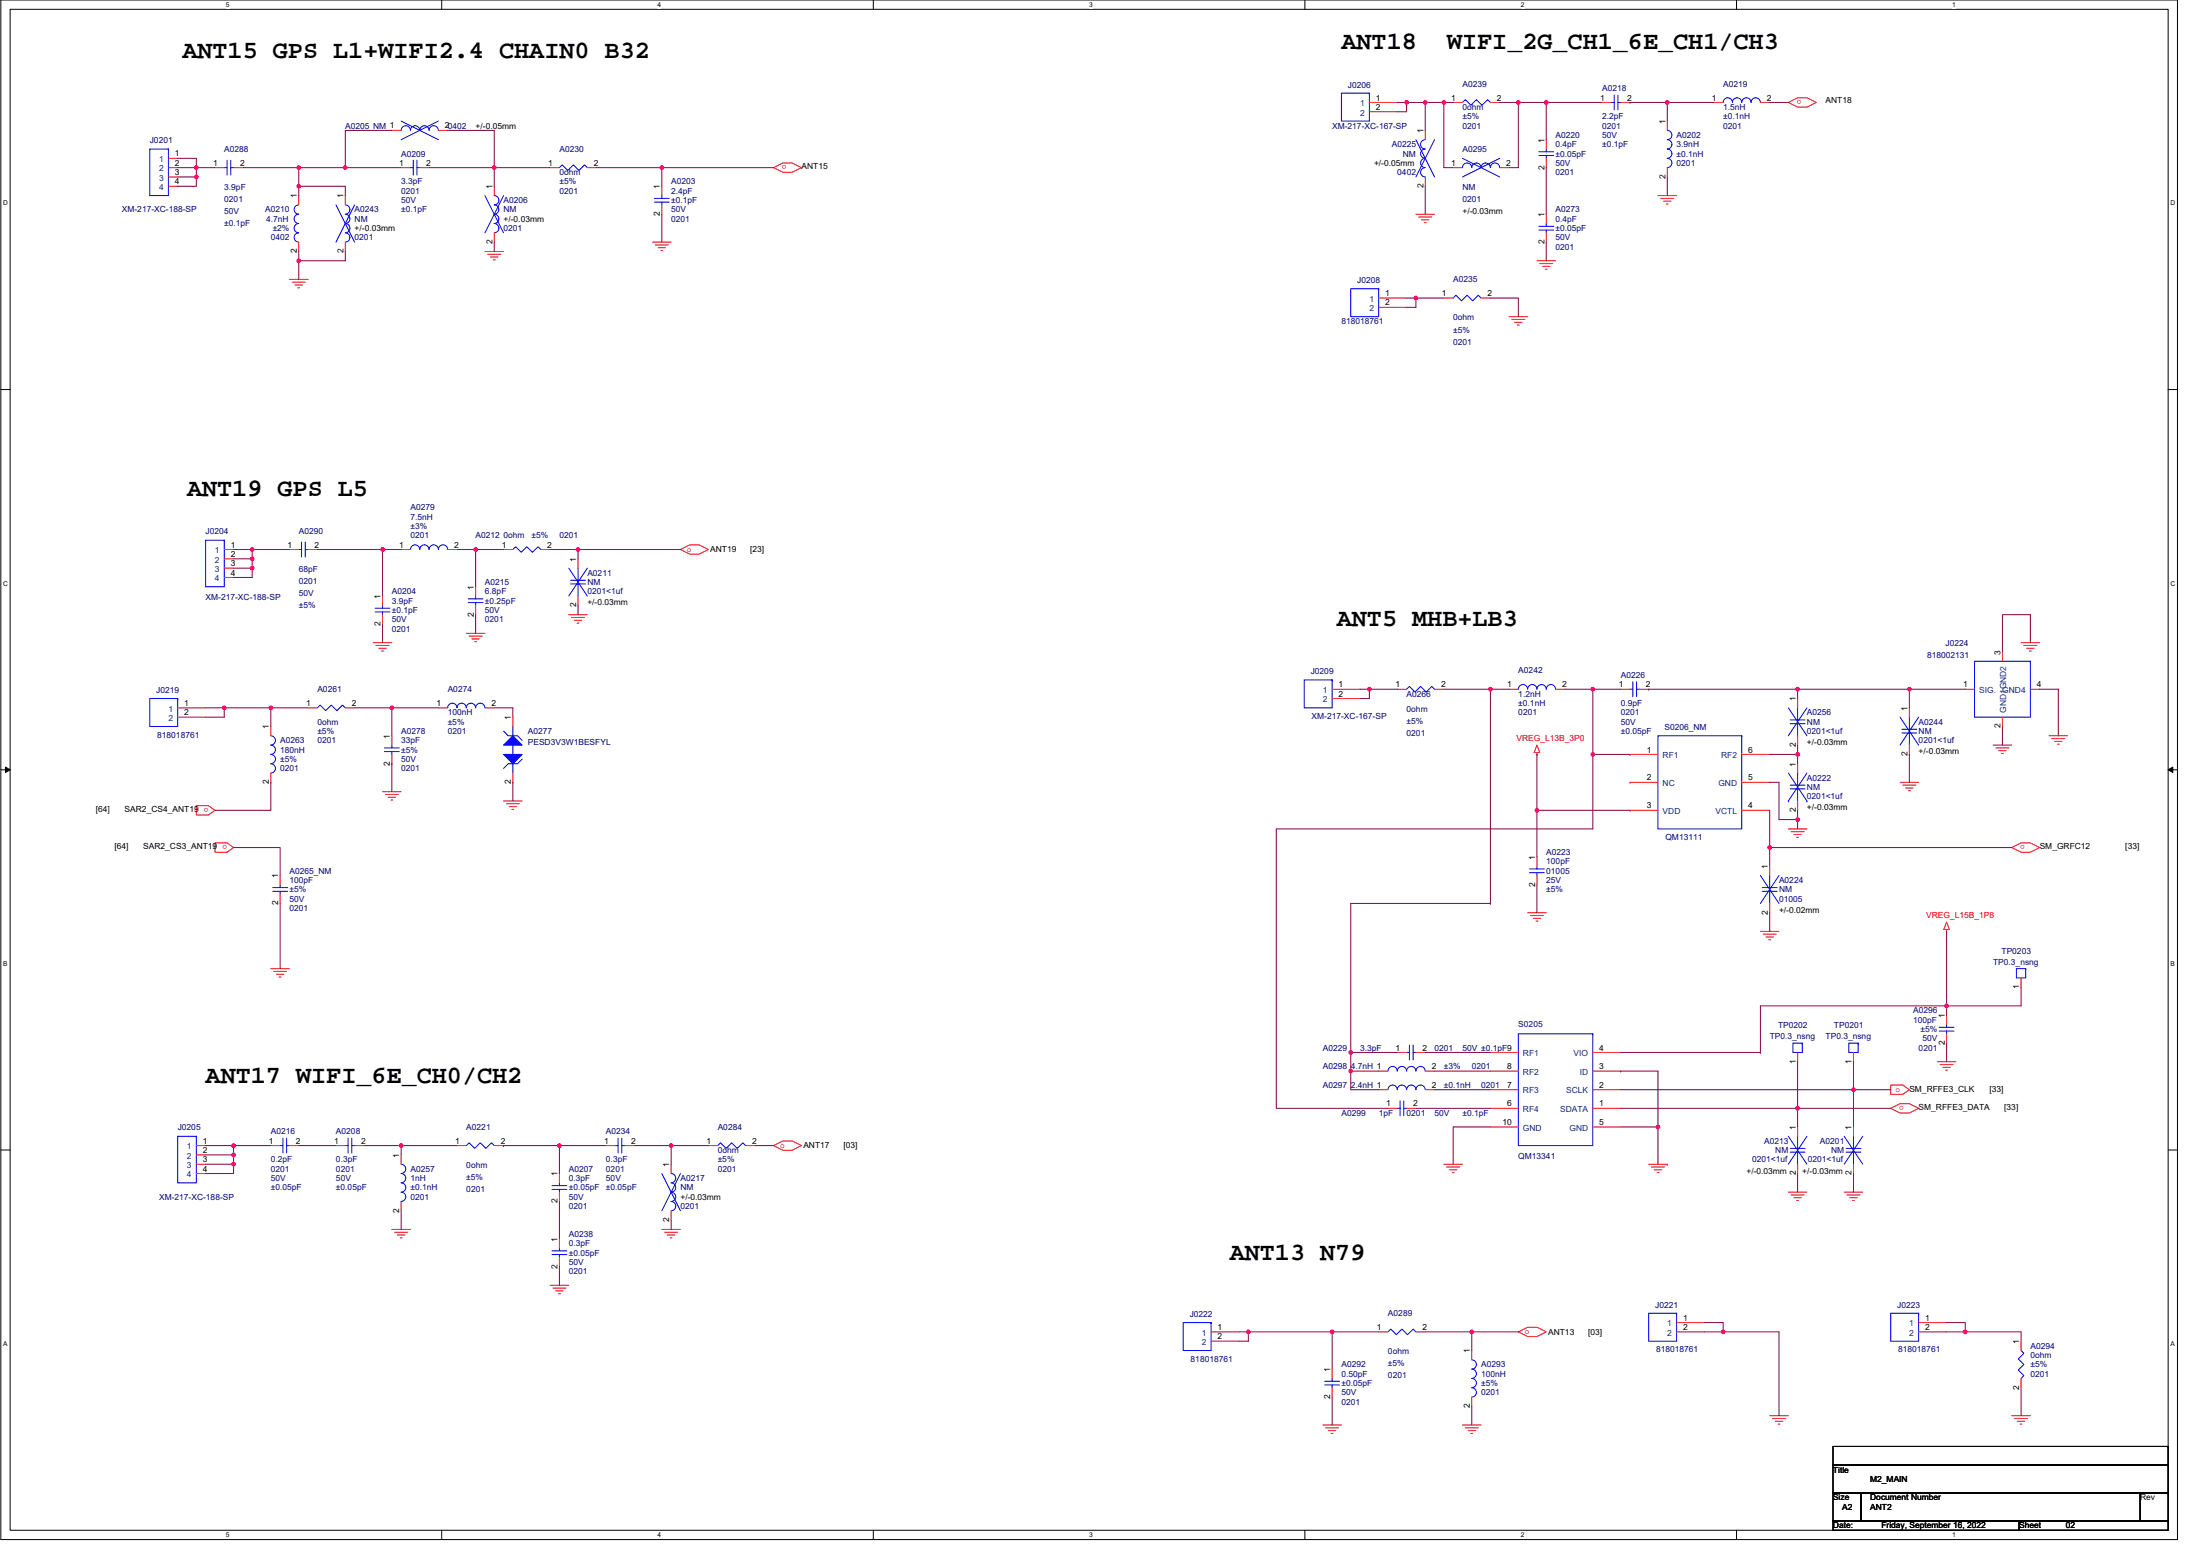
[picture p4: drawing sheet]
<svg xmlns="http://www.w3.org/2000/svg" width="420mm" height="297mm" viewBox="0 0 420 297" stroke-linecap="round" stroke-linejoin="round" font-family="sans-serif">
<path d="M.2 0h415.7v293.9h-415.7zM1.9 1.8h412.2v290.3h-412.2z" fill="none" stroke="#000" stroke-width=".19"/>
<g fill="#fff">
<path d="M43.1 .2h.8v1.4h-.8z"/>
<path d="M43.1 292.3h.8v1.4h-.8z"/>
</g>
<path d="M84.4 0v1.8M84.4 292.1v1.8" fill="none" stroke="#000" stroke-width=".19"/>
<g fill="#fff">
<path d="M125.6 .2h.7v1.4h-.7z"/>
<path d="M125.6 292.3h.7v1.4h-.7z"/>
</g>
<path d="M166.8 0v1.8M166.8 292.1v1.8" fill="none" stroke="#000" stroke-width=".19"/>
<g fill="#fff">
<path d="M208 .2h.7v1.4h-.7z"/>
<path d="M208 292.3h.7v1.4h-.7z"/>
</g>
<path d="M249.2 0v1.8M249.2 292.1v1.8" fill="none" stroke="#000" stroke-width=".19"/>
<g fill="#fff">
<path d="M290.4 .2h.7v1.4h-.7z"/>
<path d="M290.4 292.3h.7v1.4h-.7z"/>
</g>
<path d="M331.6 0v1.8M331.6 292.1v1.8" fill="none" stroke="#000" stroke-width=".19"/>
<g fill="#fff">
<path d="M372.9 .2h.7v1.4h-.7z"/>
<path d="M372.9 292.3h.7v1.4h-.7z"/>
<path d="M.6 38.1h.9v1.4h-.9z"/>
<path d="M414.5 38.1h.9v1.4h-.9z"/>
<path d="M.6 110.7h.9v1.4h-.9z"/>
<path d="M414.5 110.7h.9v1.4h-.9z"/>
</g>
<path d="M.2 74.4h1.7M414.1 74.4h1.8" fill="none" stroke="#000" stroke-width=".19"/>
<g fill="#fff">
<path d="M.6 183.2h.9v1.5h-.9z"/>
<path d="M414.5 183.2h.9v1.5h-.9z"/>
</g>
<path d="M.2 147h1.7M414.1 147h1.8" fill="none" stroke="#000" stroke-width=".19"/>
<path d="M1 146.4l.9 .6-.9 .5zM414.1 147l.9-.6v1.1z" fill="#000" stroke="#000" stroke-width=".19"/>
<g fill="#fff">
<path d="M.6 255.8h.9v1.5h-.9z"/>
<path d="M414.5 255.8h.9v1.5h-.9z"/>
</g>
<g fill="none" stroke="#000" stroke-width=".19">
<path d="M.2 219.5h1.7M414.1 219.5h1.8M350.1 276.1h64v3.6h-64zM350.1 279.7h64v5.3h-64zM414.1 276.1h.1M414.1 279.7h.1M350.1 285h5.3v5.3h-5.3zM350.1 290.3h35.5v1.8h-35.5zM355.4 285h.1M355.4 285h53.3v5.3h-53.3zM385.6 290.3h.1M385.6 290.3h28.5v1.8h-28.5z"/>
<path d="M408.7 285h.1M408.7 285h5.4v5.3h-5.4zM414.1 285h.1M414.1 290.3h.1"/>
</g>
<g fill="none" stroke="#f00" stroke-width=".19">
<path d="M261.5 19.6h5.4M277.5 19.6h1.8M284.6 19.6h1.8M306 19.6h1.8M309.5 19.6h1.8M327.3 19.6h1.8M336.2 19.6h1.8M341.5 19.6l1.8-.9h1.8l1.8 .9-1.8 .8h-1.8zM32.2 32h1.7M32.2 33.8h1.7M32.2 35.6h1.7M32.2 30.2h1.7"/>
<path d="M41.1 32h1.7M44.6 32h1.8M57.1 37.3v1.8M65.9 37.3v1.8M74.8 24.9h1.8M76.6 32h1.8M80.2 32h1.7M83.7 24.9h1.8M94.4 35.6v1.7M105.1 32h1.7M112.2 32h1.8M126.4 35.6v1.7"/>
<path d="M126.4 39.1v1.8M147.7 32l1.8-.9h1.8l1.8 .9-1.8 .9h-1.8zM261.5 21.3h5.4M272.2 24.9v1.8M272.2 33.8v1.8M277.5 32h1.8M286.4 32h1.8M295.3 26.7v1.7M295.3 30.2v1.8M316.6 37.3h3.6M317.2 37.9h2.5M317.7 38.4h1.4"/>
<path d="M318.2 38.9h.4M318.4 23.1v1.8M318.4 32v1.8M55.3 53.3h3.5M55.8 53.9h2.5M56.3 54.4h1.5M56.9 54.9h.3M57.1 46.2v1.8M65.9 46.2v1.8M92.6 48h3.6M93.1 48.5h2.5M93.7 49.1h1.4"/>
<path d="M94.2 49.6h.4M94.4 44.5v1.7M124.6 46.2h3.6M125.2 46.8h2.4M125.7 47.3h1.4M126.2 47.8h.4M263.3 56.9h5.3M263.3 58.7h5.3M270.4 40.9h3.6M270.9 41.4h2.5M271.5 42h1.4M272 42.5h.4"/>
<path d="M275.7 56.9h1.8M282.9 56.9h1.7M293.5 49.8h3.6M294.1 50.3h2.5M294.6 50.9h1.4M295.1 51.4h.4M295.3 40.9v1.8M295.3 44.5v1.7M288.2 60.5h3.6M288.7 61h2.5M289.3 61.5h1.4M289.8 62.1h.4"/>
<path d="M42.8 106.7h1.8M42.8 108.5h1.8M42.8 110.2h1.8M42.8 104.9h1.8M55.3 104.9h1.8M58.8 104.9h1.8M73.1 113.8v1.8M73.1 117.3v1.8M76.6 104.9h1.8M85.5 104.9h1.8M90.8 112v1.8M90.8 115.6v1.7"/>
<path d="M96.2 104.9h1.7M103.3 104.9h1.8M108.6 117.3h3.6M109.1 117.9h2.5M109.7 118.4h1.4M110.2 118.9h.4M110.4 106.7v1.8M110.4 113.8v1.8M130 104.9l1.7-.9h1.8l1.8 .9-1.8 .9h-1.8zM33.9 135.1h5.4M33.9 136.9h5.4M51.7 138.7v1.8"/>
<path d="M58.8 135.1h1.8M65.9 135.1h1.8M71.3 122.7h3.5M71.8 123.2h2.5M72.3 123.7h1.5M72.9 124.3h.3M83.7 135.1h1.8M89.1 120.9h3.5M89.6 121.4h2.5M90.1 122h1.4M90.7 122.5h.3M92.6 135.1h1.8"/>
<path d="M97.9 136.9v1.8M254.4 131.6h5.3M254.4 133.4h5.3M266.9 131.6h1.7M274 131.6h1.7M288.2 131.6h1.8M297.1 131.6h1.8M309.5 131.6h1.8M313.1 131.6h1.8M343.3 133.4v1.7M364.6 135.1v1.8M375.3 131.6h1.8"/>
<path d="M382.4 136.9v1.8M382.4 124.5v1.7M386 122.7h3.5M386.5 123.2h2.5M387.1 123.7h1.4M387.6 124.3h.3M387.8 131.6h1.7M37.5 153.8h2.3l1.3 .9-1.3 .9h-2.3zM51.7 149.4h.1M51.7 147.6v1.8M73.1 151.1h3.5M73.6 151.7h2.5"/>
<path d="M74.1 152.2h1.4M74.7 152.7h.3M74.8 140.5v1.7M74.8 144v1.8M96.2 152.9h3.5M96.7 153.4h2.5M97.2 154h1.5M97.8 154.5h.3M97.9 149.4h.1M97.9 147.6v1.8M293.5 143.7v.3M293.5 142.2l.6 1.5h-1.1z"/>
<path d="M311.3 144h5.3M311.3 149.4h5.3M311.3 154.7h5.3M311.3 144h.1M311.3 149.4h.1M311.3 154.7h.1M332.6 154.7h5.4M332.6 149.4h5.4M332.6 144h5.4M341.5 158.2h3.6M342.1 158.8h2.5M342.6 159.3h1.4"/>
<path d="M343.1 159.8h.4M343.3 145.8v1.8M343.3 152.9v1.8M343.3 140.5v1.7M362.9 149.4h3.5M363.4 149.9h2.5M363.9 150.4h1.5M364.5 151h.3M364.6 142.2v1.8M380.7 142.2h3.5M381.2 142.8h2.5M381.7 143.3h1.4"/>
<path d="M382.2 143.8h.4M391.3 140.5h3.6M391.9 141h2.4M392.4 141.5h1.4M392.9 142.1h.4M41.1 160.9h2.3l1.2 .9-1.2 .9h-2.3zM53.5 167.1v1.8M53.5 170.7v1.8M291.8 174.2h3.5M292.3 174.8h2.5M292.8 175.3h1.4M293.4 175.8h.3"/>
<path d="M293.5 163.6v1.8M293.5 167.1v1.8M336.2 177.8h3.6M336.7 178.3h2.5M337.3 178.9h1.4M337.8 179.4h.4M338 165.4v1.7M338 172.5v1.7M371.8 176l.5 1.4h-1.1zM371.8 177.4v.4M384.2 161.8l1.8-.9h1.8l1.7 .9-1.7 .9h-1.8zM51.7 184.9h3.6"/>
<path d="M52.3 185.4h2.4M52.8 186h1.4M53.3 186.5h.4M371.8 193.8v1.8M371.8 197.4v1.7M386 186.7v1.8M37.5 218.7h1.8M51.7 218.7h1.8M55.3 218.7h1.8M64.2 218.7h1.7M67.7 218.7h1.8M87.3 218.7h1.8"/>
<path d="M94.4 218.7h1.8M115.7 218.7h1.8M119.3 218.7h1.8M135.3 218.7h1.8M142.4 218.7h1.8M147.7 218.7l1.8-.9h1.8l1.8 .9-1.8 .9h-1.8zM263.3 208h1.8M263.3 204.5h1.8M265.1 211.6h1.8M266.9 200.9h1.7M268.6 211.6h1.8M270.4 200.9h1.8"/>
<path d="M272.2 208h1.8M272.2 204.5h1.8M284.6 211.6h5.4M284.6 208h5.4M284.6 204.5h5.4M284.6 200.9h5.4M284.6 215.1h5.4M304.2 211.6h5.3M304.2 208h5.3M304.2 215.1h5.3M304.2 200.9h5.3M304.2 204.5h5.3"/>
<path d="M343.3 200.9v1.8M343.3 215.1v1.8M354 200.9v1.8M354 215.1v1.8M361.1 207.1h2.3l1.2 .9-1.2 .9h-2.3zM361.1 211.6l1.8-.9h1.7l1.8 .9-1.8 .9h-1.7zM370 202.7h3.5M370.5 203.2h2.5M371 203.8h1.5M371.6 204.3h.3M37.5 220.5h1.8M37.5 222.3h1.8"/>
<path d="M37.5 224h1.8M74.8 234.7h3.6M75.4 235.2h2.5M75.9 235.8h1.4M76.4 236.3h.4M76.6 220.5v1.8M76.6 229.4v1.7M106.8 224v1.8M106.8 227.6v1.8M106.8 236.5v1.8M126.4 234.7h3.6M126.9 235.2h2.5"/>
<path d="M127.5 235.8h1.4M128 236.3h.4M128.2 222.3v1.7M128.2 231.1v1.8M275.7 222.3h3.6M276.3 222.8h2.5M276.8 223.3h1.4M277.3 223.9h.4M314.9 222.3h3.5M315.4 222.8h2.5M315.9 223.3h1.5M316.5 223.9h.3"/>
<path d="M318.4 222.3h.1M341.5 227.6h3.6M342.1 228.1h2.5M342.6 228.7h1.4M343.1 229.2h.4M343.3 222.3v1.7M352.2 227.6h3.6M352.7 228.1h2.5M353.3 228.7h1.4M353.8 229.2h.4M354 222.3v1.7M105.1 245.4h3.5"/>
<path d="M105.6 245.9h2.5M106.1 246.4h1.4M106.7 247h.3M106.8 240v1.8M231.3 254.3h5.3M231.3 256h5.3M263.3 254.3h1.8M270.4 254.3h1.8M281.1 257.8v1.8M290 254.3l1.8-.9h1.7l1.8 .9-1.8 .8h-1.7zM320.2 252.5h5.3M320.2 254.3h5.3"/>
<path d="M366.4 252.5h5.4M366.4 254.3h5.4M386 256v1.8M252.6 272h3.6M253.2 272.6h2.5M253.7 273.1h1.4M254.2 273.6h.4M254.4 261.4v1.7M254.4 264.9v1.8M279.3 272h3.6M279.8 272.6h2.5M280.4 273.1h1.4"/>
<path d="M280.9 273.6h.4M281.1 266.7v1.8M338 270.3h3.5M338.5 270.8h2.5M339 271.3h1.5M339.6 271.9h.3M384.2 270.3h3.6M384.7 270.8h2.5M385.3 271.3h1.4M385.8 271.9h.4M386 263.1v1.8"/>
</g>
<g fill="none" stroke="#00f" stroke-width=".19">
<path d="M256.2 17.8h5.3v5.3h-5.3zM261.5 17.8h.1M279.3 19.6l.5-.6 1.1 1.1 1.1-1.1 1 1.1 1.1-1.1 .5 .6M307.8 19.6h.5M308.3 18.1v2.9M309 18.1v2.9M309 19.6h.5M329.1 19.6a.89 .89 0 0 1 .9-.9 .89 .89 0 0 1 .9 .9 .89 .89 0 0 1 .8-.9 .89 .89 0 0 1 .9 .9 .89 .89 0 0 1 .9-.9 .89 .89 0 0 1 .9 .9 .89 .89 0 0 1 .9-.9 .89 .89 0 0 1 .9 .9M28.6 28.4h3.6v8.9h-3.6zM32.2 28.4h.1M42.8 32h.6M43.4 30.6v2.8"/>
<path d="M44.1 30.6v2.8M44.1 32h.5M57 39.1a.89 .89 0 0 0-.8 .9 .89 .89 0 0 0 .8 .9M64.2 39.1l3.5 7.1M65.9 39.1a.89 .89 0 0 1 .9 .9 .89 .89 0 0 1-.9 .9M67.7 39.1l-3.5 7.1M76.6 23.1l7.1 3.6M76.6 24.9a.89 .89 0 0 1 .9-.9 .89 .89 0 0 1 .9 .9 .89 .89 0 0 1 .9-.9 .89 .89 0 0 1 .9 .9 .89 .89 0 0 1 .9-.9 .89 .89 0 0 1 .8 .9 .89 .89 0 0 1 .9-.9 .89 .89 0 0 1 .9 .9M78.4 32h.5M78.9 30.6v2.8M79.6 30.6v2.8M79.6 32h.6"/>
<path d="M83.7 23.1l-7.1 3.6M92.6 37.3l3.6 7.2M94.4 37.3a.89 .89 0 0 1 .9 .9 .89 .89 0 0 1-.9 .9 .89 .89 0 0 1 .9 .9 .89 .89 0 0 1-.9 .9M96.2 37.3l-3.6 7.2M106.8 32l.6-.5 1 1 1.1-1 1.1 1 1-1 .6 .5M125 37.9h2.8M125 38.6h2.8M126.4 37.3v.6M126.4 38.6v.5M270.4 26.7l3.6 7.1M272.2 26.7a.89 .89 0 0 0-.9 .9 .89 .89 0 0 0 .9 .8 .89 .89 0 0 0-.9 .9 .89 .89 0 0 0 .9 .9 .89 .89 0 0 0-.9 .9 .89 .89 0 0 0 .9 .9 .89 .89 0 0 0-.9 .9 .89 .89 0 0 0 .9 .9M274 26.7l-3.6 7.1"/>
<path d="M279.3 32a.89 .89 0 0 1 .9-.9 .89 .89 0 0 1 .9 .9 .89 .89 0 0 1 .9-.9 .89 .89 0 0 1 .9 .9 .89 .89 0 0 1 .8-.9 .89 .89 0 0 1 .9 .9M279.3 30.2l7.1 3.6M284.6 32a.89 .89 0 0 1 .9-.9 .89 .89 0 0 1 .9 .9M286.4 30.2l-7.1 3.6M293.9 29h2.8M293.9 29.7h2.8M295.3 28.4v.6M295.3 29.7v.5M318.4 24.9a.89 .89 0 0 1 .9 .9 .89 .89 0 0 1-.9 .9M318.4 26.7a.89 .89 0 0 1 .9 .9 .89 .89 0 0 1-.9 .8 .89 .89 0 0 1 .9 .9 .89 .89 0 0 1-.9 .9 .89 .89 0 0 1 .9 .9 .89 .89 0 0 1-.9 .9M57 40.9a.89 .89 0 0 0-.8 .9 .89 .89 0 0 0 .8 .9 .89 .89 0 0 0-.8 .9 .89 .89 0 0 0 .8 .8 .89 .89 0 0 0-.8 .9 .89 .89 0 0 0 .8 .9M65.9 40.9a.89 .89 0 0 1 .9 .9 .89 .89 0 0 1-.9 .9 .89 .89 0 0 1 .9 .9 .89 .89 0 0 1-.9 .8 .89 .89 0 0 1 .9 .9 .89 .89 0 0 1-.9 .9"/>
<path d="M94.4 40.9a.89 .89 0 0 1 .9 .9 .89 .89 0 0 1-.9 .9 .89 .89 0 0 1 .9 .9 .89 .89 0 0 1-.9 .8M258 55.1h5.3v5.4h-5.3zM263.3 55.1h.1M277.5 56.9l.6-.5 1 1 1.1-1 1.1 1 1-1 .6 .5M293.9 43.2h2.8M293.9 43.9h2.8M295.3 42.7v.5M295.3 43.9v.6M39.3 103.1h3.5v8.9h-3.5zM42.8 103.1h.1M57.1 104.9h.5M57.6 103.5v2.8"/>
<path d="M58.3 103.5v2.8M58.3 104.9h.5M71.6 116.1h2.9M71.6 116.8h2.9M73.1 115.6v.5M73.1 116.8v.5M78.4 104.9a.89 .89 0 0 1 .9-.9 .89 .89 0 0 1 .9 .9 .89 .89 0 0 1 .9-.9 .89 .89 0 0 1 .8 .9 .89 .89 0 0 1 .9-.9 .89 .89 0 0 1 .9 .9M83.7 104.9a.89 .89 0 0 1 .9-.9 .89 .89 0 0 1 .9 .9M89.4 114.3h2.9M89.4 115h2.9M90.8 113.8v.5M90.8 115v.6"/>
<path d="M97.9 104.9l.6-.5 1 1 1.1-1 1.1 1 1-1 .6 .5M108.6 108.5l3.6 5.3M109 110.8h2.8M109 111.5h2.8M110.4 108.5v2.3M110.4 111.5v2.3M112.2 108.5l-3.6 5.3M28.6 133.3h5.3v5.4h-5.3zM33.9 133.3h.1M60.6 135.1l.5-.5 1.1 1.1 1.1-1.1 1 1.1 1.1-1.1 .5 .5M85.5 135.1a.89 .89 0 0 1 .9-.9 .89 .89 0 0 1 .9 .9 .89 .89 0 0 1 .9-.9 .89 .89 0 0 1 .9 .9 .89 .89 0 0 1 .8-.9 .89 .89 0 0 1 .9 .9M90.8 135.1a.89 .89 0 0 1 .9-.9 .89 .89 0 0 1 .9 .9"/>
<path d="M96.2 139.6l.9 .9h1.7l.9 .9M97.9 138.7v1.8M249.1 129.8h5.3v5.3h-5.3zM254.4 129.8h.1M268.6 131.6l.6-.6 1 1.1 1.1-1.1 1.1 1.1 1-1.1 .6 .6M291.7 131.6a.89 .89 0 0 0-.8-.9 .89 .89 0 0 0-.9 .9M297.1 131.6a.89 .89 0 0 0-.9-.9 .89 .89 0 0 0-.9 .9 .89 .89 0 0 0-.9-.9 .89 .89 0 0 0-.9 .9 .89 .89 0 0 0-.9-.9 .89 .89 0 0 0-.8 .9M311.3 131.6h.5M311.8 130.1v2.9M312.6 130.1v2.9M312.6 131.6h.5M341.5 135.1l3.6 5.4"/>
<path d="M341.9 137.4h2.8M341.9 138.2h2.8M343.3 135.1v2.3M343.3 138.2v2.3M345.1 135.1l-3.6 5.4M362.9 136.9l3.5 5.3M363.2 139.2h2.9M363.2 139.9h2.9M364.6 136.9v2.3M364.6 139.9v2.3M366.4 136.9l-3.5 5.3M377.1 126.2h10.7v10.7h-10.7z"/>
<path d="M387.8 126.2h.1M51.7 140.5a.89 .89 0 0 1 .9 .8 .89 .89 0 0 1-.9 .9 .89 .89 0 0 1 .9 .9 .89 .89 0 0 1-.9 .9 .89 .89 0 0 1 .9 .9 .89 .89 0 0 1-.9 .9M51.7 145.8a.89 .89 0 0 1 .9 .9 .89 .89 0 0 1-.9 .9M73.4 142.8h2.9M73.4 143.5h2.9M74.8 142.2v.6M74.8 143.5v.5M97.9 142.2v1.8M97.9 145.8v1.8M99.7 144.9l-.9 .9h-1.7l-.9 .9M316.6 140.5h16v17.7h-16zM332.6 140.5h.1"/>
<path d="M341.5 152.9h.1M341.5 147.6l3.6 5.3M341.9 149.9h2.8M341.9 150.6h2.8M343.3 147.6h.1M343.3 150.6v2.3M343.3 147.6v2.3M345.1 152.9h.1M345.1 147.6l-3.6 5.3M52.1 169.4h2.8M52.1 170.2h2.8M53.5 168.9v.5"/>
<path d="M53.5 170.2v.5M292.1 165.9h2.9M292.1 166.6h2.9M293.5 165.4v.5M293.5 166.6v.5M336.2 167.1l3.6 5.4M336.6 169.4h2.8M336.6 170.2h2.8M338 167.1v2.3M338 170.2v2.3M339.8 167.1l-3.6 5.4M269.2 199.5v2.8"/>
<path d="M269.9 199.5v2.8M290 197.4h14.2v21.3h-14.2zM304.2 197.4h.1M342.4 199.1h1.8v1.8h-1.8zM344.2 199.1h.1M353.1 199.1h1.8v1.8h-1.8zM354.9 199.1h.1M370.3 196.1h2.9M370.3 196.8h2.9M371.8 195.6v.5M371.8 196.8v.6M385.1 184.9h1.8v1.8h-1.8z"/>
<path d="M386.9 184.9h.1M33.9 216.9h3.6v8.9h-3.6zM37.5 216.9h.1M53.5 218.7h.5M54 217.3v2.8M54.7 217.3v2.8M54.7 218.7h.6M65.9 218.7h.6M66.5 217.3v2.8M67.2 217.3v2.8M67.2 218.7h.5M89.1 218.7l.5-.5 1.1 1 1-1 1.1 1 1.1-1 .5 .5"/>
<path d="M117.5 218.7h.5M118 217.3v2.8M118.8 217.3v2.8M118.8 218.7h.5M137.1 218.7l.5-.5 1.1 1 1-1 1.1 1 1.1-1 .5 .5M265.1 208a.89 .89 0 0 1 .9-.9 .89 .89 0 0 1 .9 .9 .89 .89 0 0 1 .8-.9 .89 .89 0 0 1 .9 .9 .89 .89 0 0 1 .9-.9 .89 .89 0 0 1 .9 .9 .89 .89 0 0 1 .9-.9 .89 .89 0 0 1 .9 .9M266.9 211.6h.5M267.4 210.2v2.8M268.1 210.2v2.8M268.1 211.6h.5M268.6 200.9h.6M269.9 200.9h.5"/>
<path d="M272.2 204.5a.89 .89 0 0 0-.9-.9 .89 .89 0 0 0-.9 .9 .89 .89 0 0 0-.9-.9 .89 .89 0 0 0-.9 .9 .89 .89 0 0 0-.9-.9 .89 .89 0 0 0-.8 .9 .89 .89 0 0 0-.9-.9 .89 .89 0 0 0-.9 .9M341.5 216.9l3.6 5.4M341.9 219.2h2.8M341.9 219.9h2.8M343.3 216.9v2.3M343.3 219.9v2.4M345.1 216.9l-3.6 5.4M352.2 216.9l3.6 5.4M352.6 219.2h2.8M352.6 219.9h2.8M354 216.9v2.3M354 219.9v2.4"/>
<path d="M355.8 216.9l-3.6 5.4M76.6 222.3a.89 .89 0 0 1 .9 .8 .89 .89 0 0 1-.9 .9 .89 .89 0 0 1 .9 .9 .89 .89 0 0 1-.9 .9 .89 .89 0 0 1 .9 .9 .89 .89 0 0 1-.9 .9 .89 .89 0 0 1 .9 .9 .89 .89 0 0 1-.9 .9M105.4 226.3h2.9M105.4 227.1h2.9M105.4 238.8h2.9M105.4 239.5h2.9M106.8 225.8v.5M106.8 227.1v.5M106.8 238.3v.5M106.8 239.5v.5M126.4 224l3.6 7.1M128.2 224a.89 .89 0 0 1 .9 .9 .89 .89 0 0 1-.9 .9 .89 .89 0 0 1 .9 .9 .89 .89 0 0 1-.9 .9 .89 .89 0 0 1 .9 .9 .89 .89 0 0 1-.9 .9 .89 .89 0 0 1 .9 .8 .89 .89 0 0 1-.9 .9"/>
<path d="M130 224l-3.6 7.1M226 252.5h5.3v5.3h-5.3zM231.3 252.5h.1M265.1 254.3l.5-.6 1.1 1.1 1-1.1 1.1 1.1 1.1-1.1 .5 .6M281.1 259.6a.89 .89 0 0 1 .9 .9 .89 .89 0 0 1-.9 .9 .89 .89 0 0 1 .9 .8 .89 .89 0 0 1-.9 .9 .89 .89 0 0 1 .9 .9 .89 .89 0 0 1-.9 .9 .89 .89 0 0 1 .9 .9 .89 .89 0 0 1-.9 .9M314.9 250.7h5.3v5.3h-5.3zM320.2 250.7h.1M361.1 250.7h5.3v5.3h-5.3zM366.4 250.7h.1M386 257.8l.5 .5-1 1.1 1 1.1-1 1 1 1.1-.5 .5M253 263.7h2.8M253 264.4h2.8"/>
<path d="M254.4 263.1v.6M254.4 264.4v.5"/>
</g>
<g fill="#00f" stroke="#00f" stroke-width=".19">
<path d="M96.2 142.2l1.7-1.7 1.8 1.7z"/>
<path d="M96.2 144h3.5l-1.8 1.8z"/>
</g>
<g fill="none" stroke="#800040" stroke-width=".19">
<path d="M266.9 19.6h1.7M268.6 19.6v1.7h-1.7M268.6 19.6h3.6M272.2 19.6h3.5M272.2 19.6v5.3M275.7 19.6v12.4h1.8M275.7 19.6h1.8M286.4 19.6h3.6M290 19.6v12.4h-1.8M290 19.6h5.3M295.3 19.6v7.1M295.3 19.6h10.7"/>
<path d="M311.3 19.6h7.1M311.3 19.6h.1M318.4 19.6h8.9M318.4 19.6v3.5M338 19.6h3.5M33.9 30.2h3.6v1.8M33.9 32h3.6M33.9 33.8h3.6M37.5 32h3.6M37.5 32v1.8M37.5 33.8v1.8h-3.6M46.4 32h10.7"/>
<path d="M57.1 32h8.8M57.1 35.6h8.8v1.7M57.1 32v3.6M57.1 35.6v1.7M65.9 32h10.7M74.8 24.9h-8.9v7.1M81.9 32h12.5M85.5 24.9h8.9v7.1M94.4 32h.1M94.4 32v3.6M94.4 32h10.7M114 32h12.4"/>
<path d="M126.4 32v3.6M126.4 32h21.3M272.2 35.6v5.3M295.3 32v8.9M318.4 33.8v3.5M57.1 48v1.8M57.1 49.8v3.5M65.9 48v1.8h-8.8M94.4 46.2v1.8M126.4 40.9v5.3M268.6 56.9h1.8M270.4 56.9v1.8h-1.8"/>
<path d="M270.4 56.9h5.3M284.6 56.9h5.4v3.6M295.3 46.2v3.6M44.6 104.9h3.6M44.6 106.7h3.6M44.6 108.5h3.6M48.2 104.9v1.8M48.2 104.9h7.1M48.2 106.7v1.8M48.2 108.5v1.7h-3.6M60.6 104.9h12.5M73.1 119.1v3.6"/>
<path d="M76.6 104.9h-3.5v8.9M87.3 104.9h3.5M90.8 104.9v7.1M90.8 104.9h5.4M90.8 117.3v3.6M105.1 104.9h5.3M110.4 104.9h19.6M110.4 104.9v1.8M110.4 115.6v1.7M39.3 135.1h3.5M51.7 135.1h-8.9v1.8h-3.5M58.8 135.1h-7.1v3.6"/>
<path d="M67.7 135.1h7.1M74.8 135.1h8.9M74.8 135.1v5.4M94.4 135.1h3.5v1.8M259.7 131.6h1.8M261.5 131.6h5.4M261.5 131.6v1.8h-1.8M275.7 131.6h8.9M284.6 131.6h3.6M284.6 131.6v40.9M298.9 131.6h5.3M304.2 131.6v12.4"/>
<path d="M304.2 131.6h5.3M314.9 131.6h.1M314.9 131.6h28.4M343.3 131.6v1.8M343.3 131.6h21.3M364.6 131.6v3.5M364.6 131.6h10.7M382.4 138.7v3.5M387.8 122.7v-5.4h-5.4v7.2M389.5 131.6h3.6v8.9M51.7 149.4v5.3h-10.6M74.8 145.8h.1"/>
<path d="M74.8 145.8v5.3M97.9 149.4v3.5M293.5 144h.1M293.5 154.7v8.9M293.5 144v10.7M293.5 154.7h17.8M304.2 144v14.2h-60.5v53.4h21.4M304.2 144h.1M304.2 144h7.1M338 154.7v7.1h46.2M338 149.4h1.8v7.1h3.5M338 144h5.3"/>
<path d="M343.3 142.2v1.8M343.3 144v1.8M343.3 154.7v3.5M364.6 144h.1M364.6 144v5.4M44.6 161.8h8.9v5.3M53.5 172.5v12.4M284.6 172.5h-26.6v28.4M284.6 172.5h.1M293.5 168.9v5.3M338 161.8v3.6M338 174.2v3.6"/>
<path d="M371.8 177.8v14.2M371.8 192h-35.6v8.9M371.8 192v1.8M371.8 199.1v3.6M386 188.5v3.5h-14.2M39.3 218.7h5.3M51.7 218.7h-7.1v1.8M57.1 218.7h7.1M69.5 218.7h7.1M76.6 218.7v1.8M76.6 218.7h10.7M96.2 218.7h.1"/>
<path d="M96.2 218.7h10.6M106.8 218.7h8.9M106.8 218.7v5.3M121.1 218.7h7.1M128.2 218.7v3.6M128.2 218.7h7.1M144.2 218.7h3.5M258 200.9h8.9M258 200.9v3.6h5.3M258 204.5v3.5h5.3M270.4 211.6h14.2M272.2 200.9h12.4"/>
<path d="M274 204.5h10.6M274 208h10.6M284.6 215.1h-7.1v7.2M309.5 204.5h7.1v10.6M309.5 204.5h.1M309.5 208h44.5M309.5 211.6h33.8M309.5 200.9h26.7M309.5 215.1h7.1M316.6 215.1h.1M316.6 215.1v7.2M336.2 200.9h.1"/>
<path d="M343.3 211.6v3.5M343.3 211.6h.1M343.3 202.7v8.9M343.3 211.6h17.8M354 208v7.1M354 208h.1M354 202.7v5.3M354 208h7.1M39.3 220.5h5.3M39.3 222.3h5.3M44.6 220.5v1.8M44.6 222.3v1.7h-5.3"/>
<path d="M76.6 231.1v3.6M106.8 229.4v7.1M128.2 232.9v1.8M343.3 224v3.6M354 224v3.6M106.8 241.8v3.6M236.6 254.3h1.8M254.4 254.3h-16v1.7h-1.8M254.4 254.3h8.9M254.4 254.3v7.1M272.2 254.3h8.9M281.1 254.3h8.9"/>
<path d="M281.1 254.3v3.5M325.5 252.5h3.6v1.8M325.5 254.3h3.6M329.1 254.3h10.7v16M371.8 252.5h3.5v1.8M371.8 254.3h3.5M375.3 254.3h10.7v1.7M254.4 266.7v5.3M281.1 268.5v3.5M386 264.9v5.4"/>
</g>
<g fill="#f0f" stroke="#f0f" stroke-width=".19">
<circle cx="268.6" cy="19.6" r=".35"/>
<circle cx="272.2" cy="19.6" r=".35"/>
<circle cx="65.9" cy="32" r=".35"/>
<circle cx="94.4" cy="32" r=".35"/>
<circle cx="37.5" cy="33.8" r=".35"/>
<circle cx="37.5" cy="32" r=".35"/>
<circle cx="57" cy="32" r=".35"/>
<circle cx="126.4" cy="32" r=".35"/>
<circle cx="57" cy="35.6" r=".35"/>
<circle cx="238.4" cy="254.3" r=".35"/>
<circle cx="254.4" cy="254.3" r=".35"/>
<circle cx="329.1" cy="254.3" r=".35"/>
<circle cx="44.6" cy="218.7" r=".35"/>
<circle cx="76.6" cy="218.7" r=".35"/>
<circle cx="106.8" cy="218.7" r=".35"/>
<circle cx="128.2" cy="218.7" r=".35"/>
<circle cx="44.6" cy="222.2" r=".35"/>
<circle cx="44.6" cy="220.5" r=".35"/>
<circle cx="281.1" cy="254.3" r=".35"/>
<circle cx="375.3" cy="254.3" r=".35"/>
<circle cx="57" cy="49.8" r=".35"/>
<circle cx="261.5" cy="131.6" r=".35"/>
<circle cx="354" cy="208" r=".35"/>
<circle cx="343.3" cy="211.6" r=".35"/>
<circle cx="48.2" cy="106.7" r=".35"/>
<circle cx="48.2" cy="104.9" r=".35"/>
<circle cx="73.1" cy="104.9" r=".35"/>
<circle cx="90.8" cy="104.9" r=".35"/>
<circle cx="110.4" cy="104.9" r=".35"/>
<circle cx="48.2" cy="108.5" r=".35"/>
<circle cx="42.8" cy="135.1" r=".35"/>
<circle cx="74.8" cy="135.1" r=".35"/>
<circle cx="364.6" cy="131.6" r=".35"/>
<circle cx="371.8" cy="192" r=".35"/>
<circle cx="51.7" cy="135.1" r=".35"/>
<circle cx="316.6" cy="215.1" r=".35"/>
<circle cx="258" cy="204.5" r=".35"/>
<circle cx="258" cy="200.9" r=".35"/>
<circle cx="284.6" cy="131.6" r=".35"/>
<circle cx="270.4" cy="56.9" r=".35"/>
<circle cx="318.4" cy="19.6" r=".35"/>
<circle cx="295.3" cy="19.6" r=".35"/>
<circle cx="343.3" cy="144" r=".35"/>
<circle cx="304.2" cy="144" r=".35"/>
<circle cx="338" cy="161.8" r=".35"/>
<circle cx="293.5" cy="154.7" r=".35"/>
<circle cx="304.2" cy="131.6" r=".35"/>
<circle cx="343.3" cy="131.6" r=".35"/>
<circle cx="343.3" cy="156.5" r=".35"/>
<circle cx="275.7" cy="19.6" r=".35"/>
<circle cx="290" cy="19.6" r=".35"/>
</g>
<g font-size="4.8">
<text x="34.8" y="11.1">ANT15 GPS L1+WIFI2.4 CHAIN0 B32</text>
<text x="256.2" y="9.3">ANT18</text>
<text x="276.4" y="9.3">WIFI_2G_CH1_6E_CH1/CH3</text>
<text x="35.7" y="94.7">ANT19 GPS L5</text>
<text x="255.3" y="119.6">ANT5 MHB+LB3</text>
<text x="39.3" y="206.7">ANT17 WIFI_6E_CH0/CH2</text>
<text x="234.9" y="240.5">ANT13 N79</text>
</g>
<g font-size="1.6" fill="#000080">
<text x="257.4" y="16.7">J0206</text>
<text x="279.3" y="16.5">A0239</text>
<text x="306" y="17.4">A0218</text>
<text x="329.1" y="16.5">A0219</text>
<text x="279.3" y="21">0ohm</text>
<text x="279.3" y="22.8">±5%</text>
<text x="306" y="22.8">2.2pF</text>
<text x="329.1" y="21">1.5nH</text>
<text x="329.1" y="22.8">±0.1nH</text>
<text x="28.6" y="27.2">J0201</text>
<text x="42.8" y="29">A0288</text>
<text x="65.9" y="24.5">A0205 NM 1</text>
<text x="76.6" y="29.9">A0209</text>
<text x="106.8" y="29">A0230</text>
<text x="254.4" y="24.5">XM-217-XC-167-SP</text>
<text x="265.8" y="28.1">A0225</text>
<text x="267.9" y="29.9">NM</text>
<text x="279.3" y="29">A0295</text>
<text x="279.3" y="24.5">0201</text>
<text x="297.1" y="26.3">A0220</text>
<text x="297.1" y="28.1">0.4pF</text>
<text x="297.1" y="29.9">±0.05pF</text>
<text x="306" y="24.5">0201</text>
<text x="306" y="26.3">50V</text>
<text x="306" y="28.1">±0.1pF</text>
<text x="320.2" y="26.3">A0202</text>
<text x="320.2" y="28.1">3.9nH</text>
<text x="320.2" y="29.9">±0.1nH</text>
<text x="329.1" y="24.5">0201</text>
<text x="76.6" y="35.2">3.3pF</text>
<text x="106.8" y="33.4">0ohm</text>
<text x="106.8" y="35.2">±5%</text>
<text x="128.2" y="35.2">A0203</text>
<text x="266.9" y="33.4">0402</text>
<text x="297.1" y="33.4">0201</text>
<text x="297.1" y="31.7">50V</text>
<text x="320.2" y="31.7">0201</text>
<text x="23.3" y="40.5">XM-217-XC-188-SP</text>
<text x="42.8" y="36.3">3.9pF</text>
<text x="42.8" y="38.6">0201</text>
<text x="42.8" y="40.9">50V</text>
<text x="50.7" y="40.5">A0210</text>
<text x="67.7" y="40.5">A0243</text>
<text x="76.6" y="37">0201</text>
<text x="76.6" y="38.8">50V</text>
<text x="76.6" y="40.5">±0.1pF</text>
<text x="96.2" y="38.8">A0206</text>
<text x="96.2" y="40.5">NM</text>
<text x="106.8" y="37">0201</text>
<text x="128.2" y="37">2.4pF</text>
<text x="128.2" y="40.5">50V</text>
<text x="128.2" y="38.8">±0.1pF</text>
<text x="279.3" y="36.3">NM</text>
<text x="279.3" y="38.6">0201</text>
<text x="297.1" y="40.5">A0273</text>
<text x="42.8" y="43.2">±0.1pF</text>
<text x="50.8" y="42.3">4.7nH</text>
<text x="51.7" y="45.9">0402</text>
<text x="52.1" y="44.1">±2%</text>
<text x="67.7" y="42.3">NM</text>
<text x="67.7" y="45.9">0201</text>
<text x="96.2" y="44.1">0201</text>
<text x="128.2" y="42.3">0201</text>
<text x="297.1" y="42.3">0.4pF</text>
<text x="297.1" y="47.7">0201</text>
<text x="297.1" y="45.9">50V</text>
<text x="297.1" y="44.1">±0.05pF</text>
<text x="277.5" y="53.9">A0235</text>
<text x="259.2" y="54.1">J0208</text>
<text x="256.2" y="61.9">818018761</text>
<text x="277.5" y="61.2">0ohm</text>
<text x="277.5" y="63.5">±5%</text>
<text x="277.5" y="65.8">0201</text>
<text x="39.3" y="101.9">J0204</text>
<text x="57.1" y="101.9">A0290</text>
<text x="78.4" y="97.4">A0279</text>
<text x="78.4" y="99.2">7.5nH</text>
<text x="78.4" y="101">±3%</text>
<text x="78.4" y="102.8">0201</text>
<text x="90.8" y="102.8">A0212 0ohm</text>
<text x="101.5" y="102.8">±5%</text>
<text x="106.8" y="102.8">0201</text>
<text x="57.1" y="109.2">68pF</text>
<text x="57.1" y="111.5">0201</text>
<text x="57.1" y="113.8">50V</text>
<text x="74.8" y="113.4">A0204</text>
<text x="92.6" y="111.7">A0215</text>
<text x="92.6" y="113.4">6.8pF</text>
<text x="112.2" y="109.9">A0211</text>
<text x="112.2" y="111.7">NM</text>
<text x="112.2" y="113.4">0201&lt;1uf</text>
<text x="39.3" y="114.5">XM-217-XC-188-SP</text>
<text x="57.1" y="116.1">±5%</text>
<text x="74.8" y="115.2">3.9pF</text>
<text x="74.8" y="118.8">50V</text>
<text x="74.8" y="117">±0.1pF</text>
<text x="92.6" y="118.8">0201</text>
<text x="92.6" y="117">50V</text>
<text x="92.6" y="115.2">±0.25pF</text>
<text x="74.8" y="120.6">0201</text>
<text x="368" y="125.5">818002131</text>
<text x="371.6" y="123.4">J0224</text>
<text x="250.3" y="128.7">J0209</text>
<text x="290" y="128.6">A0242</text>
<text x="309.5" y="129.4">A0226</text>
<text x="29.9" y="132.3">J0219</text>
<text x="60.6" y="132.1">A0261</text>
<text x="85.5" y="132.1">A0274</text>
<text x="85.5" y="136.6">100nH</text>
<text x="250.5" y="137.3">XM-217-XC-167-SP</text>
<text x="268.6" y="133">A0266</text>
<text x="268.6" y="135.8">0ohm</text>
<text x="290" y="133">1.2nH</text>
<text x="290" y="134.8">±0.1nH</text>
<text x="290" y="136.6">0201</text>
<text x="309.5" y="134.8">0.9pF</text>
<text x="309.5" y="136.6">0201</text>
<text x="345.1" y="136.6">A0256</text>
<text x="30" y="140.8">818018761</text>
<text x="53.5" y="141.9">A0263</text>
<text x="53.5" y="143.7">180nH</text>
<text x="60.6" y="138.3">0ohm</text>
<text x="60.6" y="140.1">±5%</text>
<text x="60.6" y="141.9">0201</text>
<text x="76.6" y="140.1">A0278</text>
<text x="76.6" y="141.9">33pF</text>
<text x="76.6" y="143.7">±5%</text>
<text x="85.5" y="138.3">±5%</text>
<text x="85.5" y="140.1">0201</text>
<text x="100.8" y="140.1">A0277</text>
<text x="100.8" y="142.2">PESD3V3W1BESFYL</text>
<text x="268.6" y="138.2">±5%</text>
<text x="268.6" y="140.5">0201</text>
<text x="309.5" y="138.3">50V</text>
<text x="309.5" y="140.1">±0.05pF</text>
<text x="317.9" y="139.4">S0206_NM</text>
<text x="345.1" y="138.3">NM</text>
<text x="345.1" y="140.1">0201&lt;1uf</text>
<text x="366.4" y="138.3">A0244</text>
<text x="366.4" y="140.1">NM</text>
<text x="366.4" y="141.9">0201&lt;1uf</text>
<text x="53.5" y="145.4">±5%</text>
<text x="53.5" y="147.2">0201</text>
<text x="76.6" y="147.2">0201</text>
<text x="76.6" y="145.4">50V</text>
<text x="345.1" y="149">A0222</text>
<text x="345.1" y="150.8">NM</text>
<text x="345.1" y="152.6">0201&lt;1uf</text>
<text x="318.1" y="160.4">QM13111</text>
<text x="55.3" y="166.8">A0265_NM</text>
<text x="295.3" y="163.2">A0223</text>
<text x="295.3" y="165">100pF</text>
<text x="295.3" y="166.8">01005</text>
<text x="55.3" y="168.6">100pF</text>
<text x="55.3" y="173.9">0201</text>
<text x="55.3" y="172.1">50V</text>
<text x="55.3" y="170.3">±5%</text>
<text x="295.3" y="168.6">25V</text>
<text x="295.3" y="170.3">±5%</text>
<text x="339.8" y="168.6">A0224</text>
<text x="339.8" y="170.3">NM</text>
<text x="339.8" y="172.1">01005</text>
<text x="380.7" y="184.2">TP0.3_nsng</text>
<text x="382.3" y="182.1">TP0203</text>
<text x="290" y="196.1">S0205</text>
<text x="339.6" y="196.3">TP0202</text>
<text x="350.2" y="196.3">TP0201</text>
<text x="365.4" y="193.5">A0296</text>
<text x="365.4" y="195.2">100pF</text>
<text x="366.8" y="197">±5%</text>
<text x="252.6" y="200.6">A0229</text>
<text x="259.7" y="200.6">3.3pF</text>
<text x="274" y="200.6">0201</text>
<text x="279.3" y="200.6">50V ±0.1pF9</text>
<text x="338" y="198.4">TP0.3_nsng</text>
<text x="348.6" y="198.4">TP0.3_nsng</text>
<text x="366.4" y="200.6">0201</text>
<text x="367.1" y="198.8">50V</text>
<text x="252.6" y="207.7">A0297 2.4nH 1</text>
<text x="252.6" y="204.1">A0298 4.7nH 1</text>
<text x="275.7" y="207.7">±0.1nH</text>
<text x="275.7" y="204.1">±3%</text>
<text x="281.1" y="204.1">0201</text>
<text x="282.9" y="207.7">0201</text>
<text x="33.9" y="215.7">J0205</text>
<text x="89.1" y="215.7">A0221</text>
<text x="137.1" y="215.7">A0284</text>
<text x="256.2" y="213">A0299</text>
<text x="263.3" y="213">1pF</text>
<text x="268.6" y="213">0201</text>
<text x="274" y="213">50V</text>
<text x="279.3" y="213">±0.1pF</text>
<text x="51.7" y="216.6">A0216</text>
<text x="51.7" y="221.9">0.2pF</text>
<text x="64.2" y="216.6">A0208</text>
<text x="64.2" y="221.9">0.3pF</text>
<text x="115.7" y="216.6">A0234</text>
<text x="115.7" y="221.9">0.3pF</text>
<text x="137.1" y="220.1">0ohm</text>
<text x="137.1" y="221.9">±5%</text>
<text x="290" y="221.2">QM13341</text>
<text x="334.6" y="221.9">0201&lt;1uf</text>
<text x="336.9" y="218.3">A0213</text>
<text x="339" y="220.1">NM</text>
<text x="345.3" y="221.9">0201&lt;1uf</text>
<text x="347.6" y="218.3">A0201</text>
<text x="349.7" y="220.1">NM</text>
<text x="51.7" y="223.7">0201</text>
<text x="51.7" y="225.5">50V</text>
<text x="51.7" y="227.2">±0.05pF</text>
<text x="64.2" y="223.7">0201</text>
<text x="64.2" y="225.5">50V</text>
<text x="64.2" y="227.2">±0.05pF</text>
<text x="78.4" y="223.7">A0257</text>
<text x="78.4" y="225.5">1nH</text>
<text x="78.4" y="227.2">±0.1nH</text>
<text x="89.1" y="223">0ohm</text>
<text x="89.1" y="225.3">±5%</text>
<text x="89.1" y="227.6">0201</text>
<text x="108.6" y="223.7">A0207</text>
<text x="108.6" y="225.5">0.3pF</text>
<text x="108.6" y="227.2">±0.05pF</text>
<text x="115.7" y="223.7">0201</text>
<text x="115.7" y="225.5">50V</text>
<text x="115.7" y="227.2">±0.05pF</text>
<text x="130" y="225.5">A0217</text>
<text x="130" y="227.2">NM</text>
<text x="137.1" y="223.7">0201</text>
<text x="30.4" y="229">XM-217-XC-188-SP</text>
<text x="78.4" y="229">0201</text>
<text x="108.6" y="230.8">0201</text>
<text x="108.6" y="229">50V</text>
<text x="130" y="230.8">0201</text>
<text x="108.6" y="236.1">A0238</text>
<text x="108.6" y="237.9">0.3pF</text>
<text x="108.6" y="239.7">±0.05pF</text>
<text x="108.6" y="243.2">0201</text>
<text x="108.6" y="241.5">50V</text>
<text x="227.2" y="251.4">J0222</text>
<text x="265.1" y="251.2">A0289</text>
<text x="316.1" y="249.6">J0221</text>
<text x="362.3" y="249.6">J0223</text>
<text x="387.8" y="257.5">A0294</text>
<text x="227.4" y="259.9">818018761</text>
<text x="256.2" y="261">A0292</text>
<text x="256.2" y="262.8">0.50pF</text>
<text x="265.1" y="258.5">0ohm</text>
<text x="265.1" y="260.8">±5%</text>
<text x="265.1" y="263.1">0201</text>
<text x="282.9" y="261">A0293</text>
<text x="282.9" y="262.8">100nH</text>
<text x="316.3" y="258.2">818018761</text>
<text x="362.5" y="258.2">818018761</text>
<text x="387.8" y="259.2">0ohm</text>
<text x="387.8" y="261">±5%</text>
<text x="387.8" y="262.8">0201</text>
<text x="256.2" y="268.1">0201</text>
<text x="256.2" y="266.4">50V</text>
<text x="256.2" y="264.6">±0.05pF</text>
<text x="282.9" y="264.6">±5%</text>
<text x="282.9" y="266.4">0201</text>
</g>
<g font-size="1.6" fill="#004080">
<text x="259.7" y="20.3">1</text>
<text x="259.7" y="22.1">2</text>
<text x="30.4" y="32.7">2</text>
<text x="30.4" y="34.5">3</text>
<text x="30.4" y="30.9">1</text>
<text x="30.4" y="36.3">4</text>
<text x="261.5" y="57.6">1</text>
<text x="261.5" y="59.4">2</text>
<text x="41" y="107.4">2</text>
<text x="41" y="105.6">1</text>
<text x="41" y="109.2">3</text>
<text x="41" y="111">4</text>
<text x="32.2" y="135.8">1</text>
<text x="32.2" y="137.6">2</text>
<text x="252.6" y="132.3">1</text>
<text x="252.6" y="134.1">2</text>
<text x="378" y="132.3">SIG.</text>
<text x="382.4" y="132.3">GND4</text>
<text x="383.2" y="136" transform="rotate(-90 383.2 136)">GND1GND2</text>
<text x="317.5" y="144.7">RF1</text>
<text x="328.7" y="144.7">RF2</text>
<text x="317.5" y="150.1">NC</text>
<text x="317.5" y="155.4">VDD</text>
<text x="327.6" y="155.4">VCTL</text>
<text x="328.2" y="150.1">GND</text>
<text x="290.9" y="201.6">RF1</text>
<text x="300.5" y="201.6">VIO</text>
<text x="290.9" y="208.7">RF3</text>
<text x="290.9" y="205.2">RF2</text>
<text x="299.1" y="208.7">SCLK</text>
<text x="301.7" y="205.2">ID</text>
<text x="290.9" y="212.3">RF4</text>
<text x="290.9" y="215.9">GND</text>
<text x="297.9" y="212.3">SDATA</text>
<text x="299.7" y="215.9">GND</text>
<text x="35.7" y="221.2">2</text>
<text x="35.7" y="219.4">1</text>
<text x="35.7" y="223">3</text>
<text x="35.7" y="224.7">4</text>
<text x="229.5" y="255">1</text>
<text x="229.5" y="256.7">2</text>
<text x="318.4" y="253.2">1</text>
<text x="318.4" y="255">2</text>
<text x="364.6" y="253.2">1</text>
<text x="364.6" y="255">2</text>
</g>
<g font-size="1.6">
<text x="262.8" y="19.2">1</text>
<text x="262.8" y="21">2</text>
<text x="277.2" y="19.2">1</text>
<text x="285.9" y="19.2">2</text>
<text x="305.6" y="19.2">1</text>
<text x="310.8" y="19.2">2</text>
<text x="318.1" y="23.6" transform="rotate(-90 318.1 23.6)">1</text>
<text x="326.9" y="19.2">1</text>
<text x="337.4" y="19.2">2</text>
<text x="348.6" y="19.7">ANT18</text>
<text x="33.4" y="29.9">1</text>
<text x="85" y="24.5">20402</text>
<text x="90.8" y="24.5">+/-0.05mm</text>
<text x="271.8" y="25.4" transform="rotate(-90 271.8 25.4)">1</text>
<text x="294.9" y="27.2" transform="rotate(-90 294.9 27.2)">1</text>
<text x="33.4" y="31.6">2</text>
<text x="33.4" y="33.4">3</text>
<text x="33.4" y="35.2">4</text>
<text x="40.7" y="31.6">1</text>
<text x="45.9" y="31.6">2</text>
<text x="76.3" y="31.6">1</text>
<text x="81.4" y="31.6">2</text>
<text x="104.7" y="31.6">1</text>
<text x="113.4" y="31.6">2</text>
<text x="153.1" y="32.2">ANT15</text>
<text x="262.4" y="31.7">+/-0.05mm</text>
<text x="271.8" y="35.9" transform="rotate(-90 271.8 35.9)">2</text>
<text x="277.2" y="31.6">1</text>
<text x="287.7" y="31.6">2</text>
<text x="294.9" y="32.4" transform="rotate(-90 294.9 32.4)">2</text>
<text x="318.1" y="34.1" transform="rotate(-90 318.1 34.1)">2</text>
<text x="56.7" y="37.9" transform="rotate(-90 56.7 37.9)">1</text>
<text x="65.6" y="37.9" transform="rotate(-90 65.6 37.9)">1</text>
<text x="94" y="36.1" transform="rotate(-90 94 36.1)">1</text>
<text x="126" y="41.3" transform="rotate(-90 126 41.3)">2</text>
<text x="126" y="36.1" transform="rotate(-90 126 36.1)">1</text>
<text x="279.3" y="40.9">+/-0.03mm</text>
<text x="294.9" y="41.4" transform="rotate(-90 294.9 41.4)">1</text>
<text x="67.7" y="44.1">+/-0.03mm</text>
<text x="94" y="46.6" transform="rotate(-90 94 46.6)">2</text>
<text x="96.2" y="42.3">+/-0.03mm</text>
<text x="294.9" y="46.6" transform="rotate(-90 294.9 46.6)">2</text>
<text x="56.7" y="48.4" transform="rotate(-90 56.7 48.4)">2</text>
<text x="65.6" y="48.4" transform="rotate(-90 65.6 48.4)">2</text>
<text x="264.5" y="56.5">1</text>
<text x="264.5" y="58.3">2</text>
<text x="275.4" y="56.5">1</text>
<text x="284.1" y="56.5">2</text>
<text x="44.1" y="106.3">2</text>
<text x="44.1" y="104.5">1</text>
<text x="54.9" y="104.5">1</text>
<text x="60.1" y="104.5">2</text>
<text x="76.3" y="104.5">1</text>
<text x="86.7" y="104.5">2</text>
<text x="95.8" y="104.5">1</text>
<text x="104.5" y="104.5">2</text>
<text x="110" y="107.2" transform="rotate(-90 110 107.2)">1</text>
<text x="135.6" y="105.4">ANT19</text>
<text x="143.3" y="105.4">[23]</text>
<text x="44.1" y="108.1">3</text>
<text x="44.1" y="109.9">4</text>
<text x="90.5" y="112.5" transform="rotate(-90 90.5 112.5)">1</text>
<text x="72.7" y="119.5" transform="rotate(-90 72.7 119.5)">2</text>
<text x="72.7" y="114.3" transform="rotate(-90 72.7 114.3)">1</text>
<text x="90.5" y="117.7" transform="rotate(-90 90.5 117.7)">2</text>
<text x="110" y="115.9" transform="rotate(-90 110 115.9)">2</text>
<text x="112.2" y="115.6">+/-0.03mm</text>
<text x="382.1" y="125" transform="rotate(-90 382.1 125)">3</text>
<text x="255.7" y="131.2">1</text>
<text x="266.5" y="131.2">1</text>
<text x="275.2" y="131.2">2</text>
<text x="287.8" y="131.2">1</text>
<text x="298.3" y="131.2">2</text>
<text x="309.2" y="131.2">1</text>
<text x="314.3" y="131.2">2</text>
<text x="375" y="131.2">1</text>
<text x="389" y="131.2">4</text>
<text x="35.2" y="134.8">1</text>
<text x="35.2" y="136.5">2</text>
<text x="58.5" y="134.8">1</text>
<text x="67.2" y="134.8">2</text>
<text x="83.4" y="134.8">1</text>
<text x="93.9" y="134.8">2</text>
<text x="97.6" y="137.4" transform="rotate(-90 97.6 137.4)">1</text>
<text x="255.7" y="133">2</text>
<text x="343" y="133.9" transform="rotate(-90 343 133.9)">1</text>
<text x="364.3" y="135.7" transform="rotate(-90 364.3 135.7)">1</text>
<text x="51.4" y="139.2" transform="rotate(-90 51.4 139.2)">1</text>
<text x="74.5" y="141" transform="rotate(-90 74.5 141)">1</text>
<text x="314.5" y="143.7">1</text>
<text x="333.9" y="143.7">6</text>
<text x="343" y="142.6" transform="rotate(-90 343 142.6)">2</text>
<text x="345.1" y="142.2">+/-0.03mm</text>
<text x="382.1" y="139" transform="rotate(-90 382.1 139)">2</text>
<text x="51.4" y="149.7" transform="rotate(-90 51.4 149.7)">2</text>
<text x="74.5" y="146.2" transform="rotate(-90 74.5 146.2)">2</text>
<text x="97.6" y="149.7" transform="rotate(-90 97.6 149.7)">2</text>
<text x="314.5" y="149">2</text>
<text x="333.9" y="149">5</text>
<text x="343" y="146.3" transform="rotate(-90 343 146.3)">1</text>
<text x="364.3" y="144.4" transform="rotate(-90 364.3 144.4)">2</text>
<text x="366.4" y="144">+/-0.03mm</text>
<text x="18.3" y="155">[64]</text>
<text x="23.8" y="155">SAR2_CS4_ANT19</text>
<text x="314.5" y="154.3">3</text>
<text x="333.9" y="154.3">4</text>
<text x="343" y="155" transform="rotate(-90 343 155)">2</text>
<text x="345.1" y="154.7">+/-0.03mm</text>
<text x="21.8" y="162.2">[64]</text>
<text x="27.4" y="162.2">SAR2_CS3_ANT19</text>
<text x="53.1" y="167.7" transform="rotate(-90 53.1 167.7)">1</text>
<text x="293.2" y="164.1" transform="rotate(-90 293.2 164.1)">1</text>
<text x="337.6" y="165.9" transform="rotate(-90 337.6 165.9)">1</text>
<text x="389.5" y="162.2">SM_GRFC12</text>
<text x="405.9" y="162.2">[33]</text>
<text x="53.1" y="172.8" transform="rotate(-90 53.1 172.8)">2</text>
<text x="293.2" y="169.3" transform="rotate(-90 293.2 169.3)">2</text>
<text x="337.6" y="174.6" transform="rotate(-90 337.6 174.6)">2</text>
<text x="339.8" y="174.2">+/-0.02mm</text>
<text x="385.6" y="188.8" transform="rotate(-90 385.6 188.8)">1</text>
<text x="371.4" y="194.3" transform="rotate(-90 371.4 194.3)">1</text>
<text x="266.5" y="200.6">1</text>
<text x="271.7" y="200.6">2</text>
<text x="305.4" y="200.6">4</text>
<text x="343" y="203.1" transform="rotate(-90 343 203.1)">1</text>
<text x="353.6" y="203.1" transform="rotate(-90 353.6 203.1)">1</text>
<text x="371.4" y="199.5" transform="rotate(-90 371.4 199.5)">2</text>
<text x="273.4" y="207.7">2</text>
<text x="273.4" y="204.1">2</text>
<text x="287.8" y="207.7">7</text>
<text x="287.8" y="204.1">8</text>
<text x="305.4" y="207.7">2</text>
<text x="305.4" y="204.1">3</text>
<text x="364.6" y="208.4">SM_RFFE3_CLK</text>
<text x="379.9" y="208.4">[33]</text>
<text x="264.7" y="211.2">1</text>
<text x="269.9" y="211.2">2</text>
<text x="286.9" y="214.8">10</text>
<text x="287.8" y="211.2">6</text>
<text x="305.4" y="211.2">1</text>
<text x="305.4" y="214.8">5</text>
<text x="343" y="215.7" transform="rotate(-90 343 215.7)">1</text>
<text x="353.6" y="215.7" transform="rotate(-90 353.6 215.7)">1</text>
<text x="366.4" y="211.9">SM_RFFE3_DATA</text>
<text x="382.8" y="211.9">[33]</text>
<text x="38.7" y="220.1">2</text>
<text x="38.7" y="221.9">3</text>
<text x="38.7" y="218.3">1</text>
<text x="51.4" y="218.3">1</text>
<text x="56.5" y="218.3">2</text>
<text x="63.8" y="218.3">1</text>
<text x="69" y="218.3">2</text>
<text x="76.2" y="221" transform="rotate(-90 76.2 221)">1</text>
<text x="86.9" y="218.3">1</text>
<text x="95.6" y="218.3">2</text>
<text x="115.4" y="218.3">1</text>
<text x="120.5" y="218.3">2</text>
<text x="134.9" y="218.3">1</text>
<text x="143.6" y="218.3">2</text>
<text x="153.4" y="219.2">ANT17</text>
<text x="161.1" y="219.2">[03]</text>
<text x="38.7" y="223.7">4</text>
<text x="106.5" y="224.6" transform="rotate(-90 106.5 224.6)">1</text>
<text x="127.8" y="222.8" transform="rotate(-90 127.8 222.8)">1</text>
<text x="333.5" y="224">+/-0.03mm</text>
<text x="343" y="224.4" transform="rotate(-90 343 224.4)">2</text>
<text x="344.2" y="224">+/-0.03mm</text>
<text x="353.6" y="224.4" transform="rotate(-90 353.6 224.4)">2</text>
<text x="76.2" y="231.5" transform="rotate(-90 76.2 231.5)">2</text>
<text x="106.5" y="229.7" transform="rotate(-90 106.5 229.7)">2</text>
<text x="127.8" y="233.3" transform="rotate(-90 127.8 233.3)">2</text>
<text x="130" y="229">+/-0.03mm</text>
<text x="106.5" y="237" transform="rotate(-90 106.5 237)">1</text>
<text x="106.5" y="242.2" transform="rotate(-90 106.5 242.2)">2</text>
<text x="232.5" y="253.9">1</text>
<text x="232.5" y="255.7">2</text>
<text x="262.9" y="253.9">1</text>
<text x="271.7" y="253.9">2</text>
<text x="295.7" y="254.8">ANT13</text>
<text x="303.3" y="254.8">[03]</text>
<text x="321.4" y="252.1">1</text>
<text x="321.4" y="253.9">2</text>
<text x="367.7" y="252.1">1</text>
<text x="367.7" y="253.9">2</text>
<text x="385.6" y="256.6" transform="rotate(-90 385.6 256.6)">1</text>
<text x="254" y="261.9" transform="rotate(-90 254 261.9)">1</text>
<text x="280.7" y="258.3" transform="rotate(-90 280.7 258.3)">1</text>
<text x="254" y="267.1" transform="rotate(-90 254 267.1)">2</text>
<text x="280.7" y="268.8" transform="rotate(-90 280.7 268.8)">2</text>
<text x="385.6" y="265.3" transform="rotate(-90 385.6 265.3)">2</text>
<text x="350.1" y="281.1">Title</text>
<text x="350.1" y="286.4">Size</text>
<text x="357.2" y="286.4">Document Number</text>
<text x="357.2" y="282.9">M2_MAIN</text>
<text x="408.7" y="286.4">Rev</text>
<text x="350.1" y="291.8">Date:</text>
<text x="351.8" y="288.2">A2</text>
<text x="357.2" y="288.2">ANT2</text>
<text x="359.3" y="291.8">Friday, September 16, 2022</text>
<text x="385.6" y="291.8">Sheet</text>
<text x="394.5" y="291.8">02</text>
</g>
<g font-size="1.6" fill="#f00">
<text x="344" y="19.1" transform="rotate(180 344 19.1)">o</text>
<text x="150.2" y="31.6" transform="rotate(180 150.2 31.6)">o</text>
<text x="131.2" y="105.3">o</text>
<text x="289.6" y="141.5">VREG_L13B_3P0</text>
<text x="39.8" y="154.2" transform="rotate(180 39.8 154.2)">o</text>
<text x="43.4" y="161.4" transform="rotate(180 43.4 161.4)">o</text>
<text x="386.7" y="161.4" transform="rotate(180 386.7 161.4)">o</text>
<text x="367.8" y="175.3">VREG_L15B_1P8</text>
<text x="362" y="208.4">o</text>
<text x="363.6" y="211.1" transform="rotate(180 363.6 211.1)">o</text>
<text x="149" y="219.1">o</text>
<text x="291.2" y="254.6">o</text>
</g>
<g font-size="1.3">
<text x="43.1" y="1.3">5</text>
<text x="125.6" y="1.3">4</text>
<text x="208" y="1.3">3</text>
<text x="290.4" y="1.3">2</text>
<text x="372.9" y="1.3">1</text>
<text x=".6" y="39.2">D</text>
<text x="414.5" y="39.2">D</text>
<text x=".6" y="111.8">C</text>
<text x="414.5" y="111.8">C</text>
<text x=".6" y="184.4">B</text>
<text x="414.5" y="184.4">B</text>
<text x=".6" y="257">A</text>
<text x="414.5" y="257">A</text>
<text x="43.1" y="293.4">5</text>
<text x="125.6" y="293.4">4</text>
<text x="208" y="293.4">3</text>
<text x="290.4" y="293.4">2</text>
<text x="372.9" y="293.4">1</text>
</g>
</svg>
